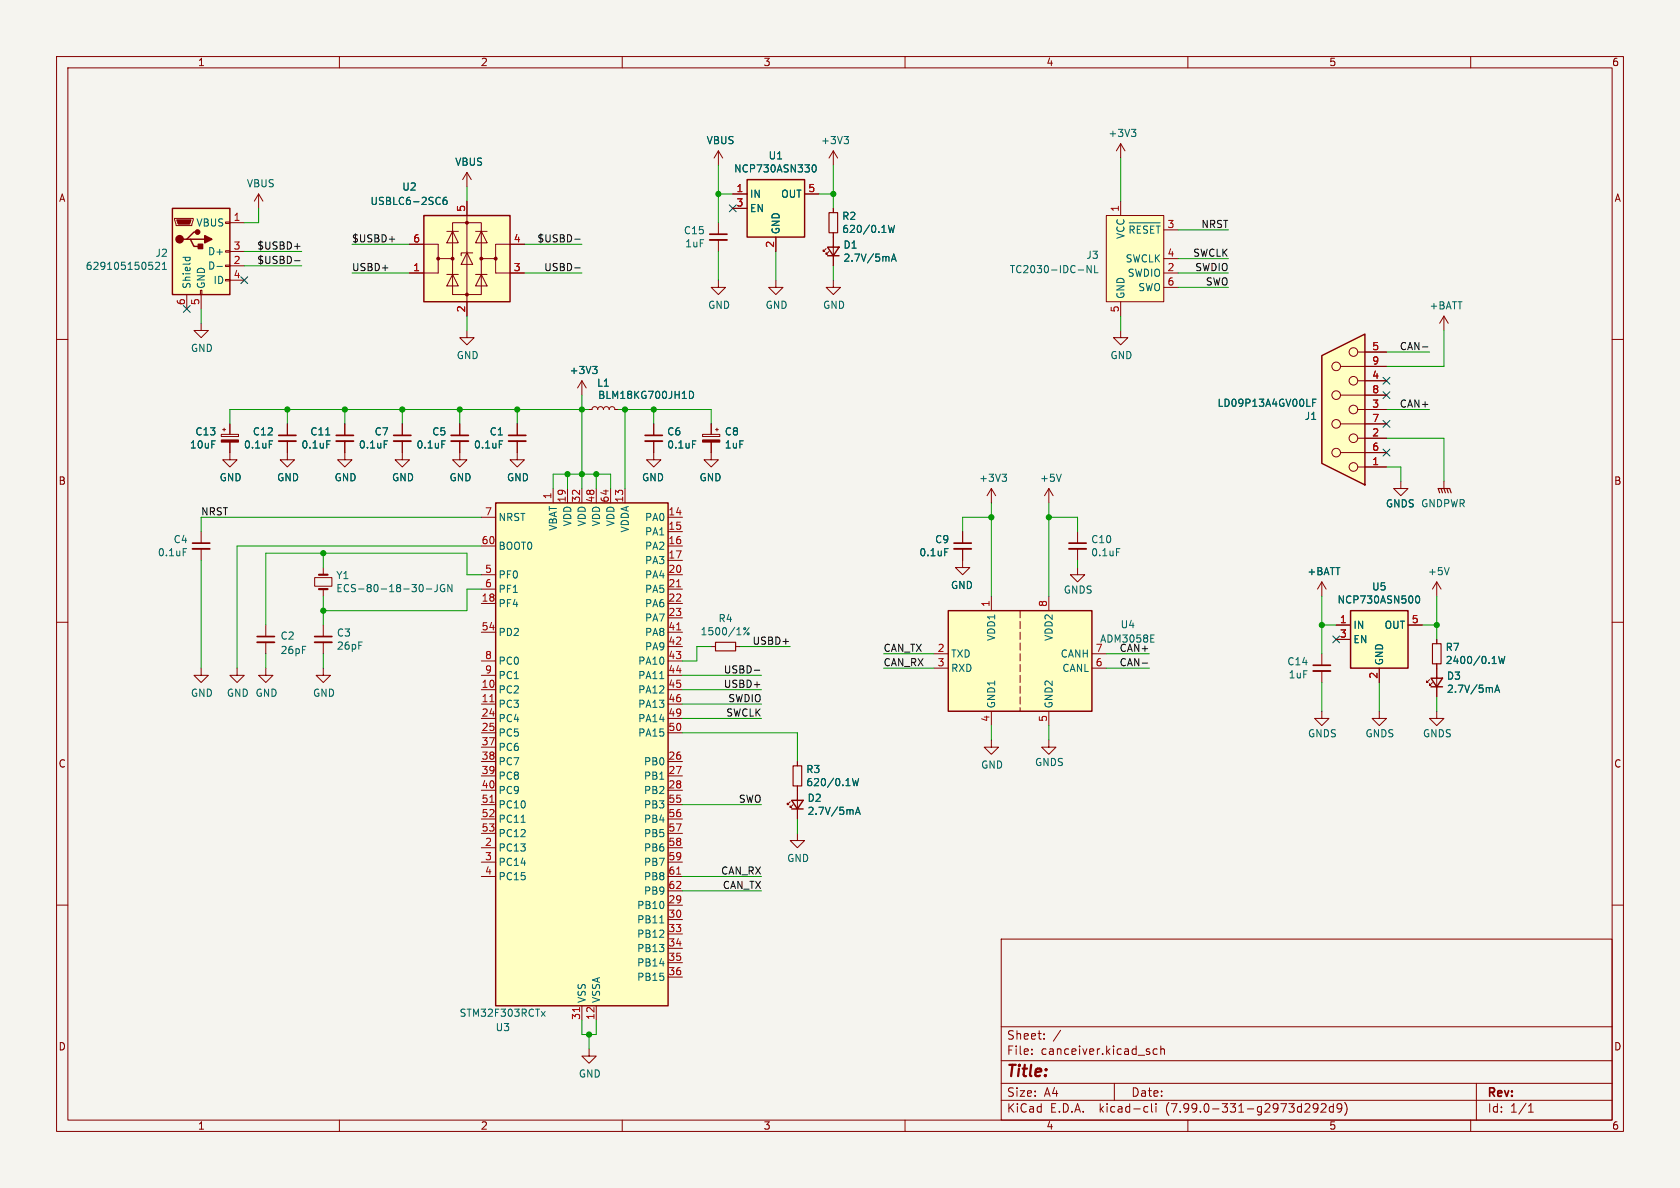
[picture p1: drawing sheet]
<svg xmlns="http://www.w3.org/2000/svg" width="297mm" height="210mm" viewBox="0 0 297 210" stroke-linecap="round" stroke-linejoin="round" font-family="sans-serif">
<path d="M0 0h297v210h-297z" fill="#f5f4ef" stroke="#f5f4ef" stroke-width=".18"/>
<g fill="none" stroke="#840000" stroke-width=".18">
<path d="M10 10h277v190h-277zM12 12h273v186h-273zM60 10v2M110 10v2M160 10v2M210 10v2M260 10v2M10 60h2M255.3 55.9l-.8 1.3M255.3 55.9v2.5M255.3 55.9l.7 1.3M285 60h2"/>
<path d="M255.3 85.1v1.3M10 110h2M233.7 102.9l-.8 1.2M233.7 102.9v2.5M233.7 102.9l.7 1.2M254 113v.8M254 117.3v5.9M285 110h2M252.7 120.1l-.5 .6v-.3v.3h.3M253.2 120.7l-.5 .5v-.3v.3h.3M254 125.7v1.3h1.3l-1.3 1.3-1.3-1.3h1.3M10 160h2"/>
<path d="M285 160h2M177 166h108v32h-108zM60 198v2M110 198v2M160 198v2M177 194.5h108M177 191.5h108M177 187.5h108M177 181.5h108M182.4 186.3v.1M182.4 185.5v.1M184.6 183.6v.1"/>
<path d="M184.6 182.8v.1M197 191.5v3M202.5 195.6l.4 .1M202.9 196.5l-.4 .1M203.6 195.1v1.3l.2 .2M204.4 195.1v.1M204.4 195.6v1M204.6 185.5l-.5-.1-.2 .3v.4l.1 .2h.6M205.2 185.5l.2-.1 .4 .1 .1 .9M205.2 184.9v1.5M210 198v2M233 195.7l-.3 .3h-.3l-.3-.3 .2-.5 .4-.1 .2 .1a.99 .99 0 0 1-.3 1.4h-.3"/>
<path d="M233.6 195.2l.5-.1 .3 .1v.3l-.9 1.1h.9M235.7 195.7l-.4-.1-.3 .3v.4l.1 .2h.6M235.7 195.1v1.5M237.2 195.7l-.3 .3h-.4l-.1-.3 .1-.5 .4-.1 .2 .1a.99 .99 0 0 1-.3 1.4h-.3M237.7 194.9a1.72 1.72 0 0 1 0 2.3M260 198v2M261 191.5v6.5M270.2 196.6h.9M270.2 195.5l.4-.4v1.5"/>
</g>
<path d="M254.5 87.1l-.2-.7h2l.2 .7M254.8 86.4l.2 .7M255.3 86.4l.2 .7M255.8 86.4l.2 .7M253.2 113.8h1.6v3.5h-1.6z" fill="none" stroke="#840000" stroke-width=".2"/>
<path d="M264.9 116l.3 1.3 .3-.9 .2 .9 .3-1.3M264.3 122.4l.4-1.3 .4 1.3M264.4 122h.6" fill="none" stroke="#006464" stroke-width=".18"/>
<path d="M253 119.9h2l-1 1.5zM253 121.4h2" fill="none" stroke="#840000" stroke-width=".25"/>
<path d="M233.7 62.9l7.6-3.8v26.6l-7.6-3.8z" fill="#ffffc2"/>
<g fill="none" stroke="#840000" stroke-width=".18">
<path d="M30.9 38.6h3.3v.3l-.3 1h-2.8zM39.9 39.2h.7v.3h-.7zM40.6 39.4h2.6M45.7 34.3l-.7 1.3M45.7 34.3v2.5M45.7 34.3l.8 1.3M80 39.4h5.1v12.7h-5.1zM82.5 30.5l-.7 1.3M82.5 30.5v2.5M82.5 35.6v20.3M82.5 30.5l.8 1.3M127 26.7v2.5"/>
<path d="M127 39.4v2M127 26.7l-.8 1.2M127 26.7l.8 1.2M129.5 34.3h2.6M129.5 36.8h2.6M142.2 34.3h2.6M147.3 26.7v2.5M147.3 36.8v.8M147.3 26.7l-.7 1.2M147.3 26.7l.8 1.2M195.6 38.1h10.1v15.2h-10.1zM198.1 25.4v2.5"/>
<path d="M198.1 35.6v2.5M198.1 25.4l-.7 1.3M198.1 25.4l.8 1.3M33 52.1v2.5M35.4 51.3h.3v.8h-.3zM35.6 57.2v1.2h1.2l-1.2 1.3-1.3-1.3h1.3M35.6 52.1v2.5M39.9 49.4h.7v.3h-.7zM39.9 46.9h.7v.2h-.7zM39.9 44.3h.7v.3h-.7zM40.6 47h2.6M40.6 44.5h2.6"/>
<path d="M40.6 49.5h2.6M72.4 43.2h5.1v2.5h2.5M77.5 45.7v2.6h-5.1M79 48.5h2M79 40.9h2M80 48.5l1 2h-2zM80 40.9l1 2h-2zM82.5 44.7l1.1 2h-2.1zM82.5 58.4v1.3h1.3l-1.3 1.3-1.2-1.3h1.2M83.6 44.7h-2.1v.5M84.1 48.5h2M84.1 40.9h2"/>
<path d="M85.1 48.5l1 2h-2zM85.1 40.9l1 2h-2zM87.6 45.7v2.6h5.1M92.7 43.2h-5.1v2.5h-2.5M127 49.5v1.3h1.3l-1.3 1.3-1.3-1.3h1.3M127 42.4v2.1M137.2 49.5v1.3h1.2l-1.2 1.3-1.3-1.3h1.3M137.2 41.9v2.6M146 43.9l-.5 .6v-.3v.3h.3M146.6 44.5l-.6 .5v-.3v.3h.3M147.3 49.5v1.3h1.3l-1.3 1.3-1.3-1.3h1.3M147.3 41.1v5.9"/>
<path d="M198.1 58.4v1.3h1.3l-1.3 1.3-1.3-1.3h1.3M198.1 53.3v2.6M205.7 48.3h2.6M205.7 40.6h2.6M205.7 45.7h2.6M205.7 50.8h2.6M39.1 76.8h3.1v.4h-3.1zM39.4 75.9h.5M39.6 75.7v.5M40.6 78.2v3.1h1.3l-1.3 1.3-1.2-1.3h1.2M40.6 74.9v1.9M50.8 78v3.3h1.3l-1.3 1.3-1.3-1.3h1.3"/>
<path d="M50.8 74.9v2.1M61 78v3.3h1.2l-1.2 1.3-1.3-1.3h1.3M61 74.9v2.1M71.1 78v3.3h1.3l-1.3 1.3-1.3-1.3h1.3M71.1 74.9v2.1M81.3 78v3.3h1.2l-1.2 1.3-1.3-1.3h1.3M81.3 74.9v2.1M91.4 78v3.3h1.3l-1.3 1.3-1.2-1.3h1.2M91.4 74.9v2.1M102.9 67.3l-.8 1.3M102.9 67.3v2.6M102.9 67.3l.7 1.3"/>
<path d="M104.1 72.4h.5l.2-.4 .4-.1 .3 .1 .2 .4 .1-.4 .4-.1 .3 .1 .2 .4 .1-.4 .4-.1 .4 .1 .1 .4 .2-.4 .3-.1 .4 .1 .1 .4h.5M115.6 78v3.3h-1.3l1.3 1.3 1.2-1.3h-1.2M115.6 74.9v2.1M124.2 76.8h3.1v.4h-3.1zM125.7 78.2v3.1h-1.2l1.2 1.3 1.3-1.3h-1.3M125.7 74.9v1.9M126.5 75.9h.5M126.7 75.7v.5M237 64.8h8.1M237 69.9h8.1M237 74.9h8.1M240 62.2h5.1"/>
<path d="M240 67.3h5.1M240 72.4h5.1M240 77.5h5.1M35.6 94v2M35.6 97v2.1M85.1 91.4h2.5M85.1 96.5h2.5M97.8 86.4v2.5M100.3 86.4v2.5M102.9 86.4v2.5M105.4 86.4v2.5M107.9 86.4v2.5"/>
<path d="M110.5 86.4v2.5M118.1 91.4h2.5M118.1 94h2.5M118.1 96.5h2.5M118.1 99.1h2.5M170.2 97v3.3h-1.3l1.3 1.3 1.2-1.3h-1.2M170.2 94v2M175.3 86.4l-.8 1.2M175.3 86.4v2.5M175.3 86.4l.7 1.2M185.4 86.4l-.7 1.2M185.4 86.4v2.5"/>
<path d="M185.4 86.4l.8 1.2M190.5 94v2M190.5 97v2.1M237 80h8.1M240 82.6h5.1M247.6 85.1v1.3h-1.2l1.2 1.2 1.3-1.2h-1.3M35.6 118.1v1.3h1.2l-1.2 1.3-1.3-1.3h1.3M41.9 118.1v1.3h1.3l-1.3 1.3-1.3-1.3h1.3M47 118.1v1.3h1.3l-1.3 1.3-1.3-1.3h1.3M47 110.5v2M47 113.5v2.1M55.6 102.1h3.1v1.5h-3.1z"/>
<path d="M57.1 118.1v1.3h1.3l-1.3 1.3-1.2-1.3h1.2M57.1 100.3v1.3M57.1 104.1v1.3M57.1 110.5v2M57.1 113.5v2.1M85.1 106.7h2.5M85.1 101.6h2.5M85.1 104.1h2.5M85.1 111.8h2.5M85.1 116.8h2.5M85.1 119.4h2.5M118.1 114.3h2.5"/>
<path d="M118.1 106.7h2.5M118.1 101.6h2.5M118.1 104.1h2.5M118.1 109.2h2.5M118.1 111.8h2.5M118.1 116.8h2.5M118.1 119.4h2.5M125.7 114.3h.8M130 114.3h.8M165.1 115.6h2.5M165.1 118.1h2.5M175.3 105.4v2.6"/>
<path d="M180.3 108v1.2M180.3 109.9v1.2M180.3 111.8v1.2M180.3 113.7v1.2M180.3 115.6v1.2M180.3 117.5v1.2M180.3 119.4v1.3M185.4 105.4v2.6M190.5 100.3v1.3h1.3l-1.3 1.3-1.3-1.3h1.3M193 115.6h2.6M193 118.1h2.6M233.7 115.6v2"/>
<path d="M233.7 118.6v2.1M236.2 110.5h2.6M236.2 113h2.6M243.8 118.1v2.6M248.9 110.5h2.6M254 102.9l-.8 1.2M254 102.9v2.5M254 113v.8M254 117.3v2.6M254 102.9l.8 1.2M85.1 121.9h2.5M85.1 124.5h2.5"/>
<path d="M85.1 127h2.5M85.1 129.5h2.5M85.1 134.6h2.5M85.1 137.2h2.5M85.1 139.7h2.5M85.1 132.1h2.5M118.1 121.9h2.5M118.1 124.5h2.5M118.1 127h2.5M118.1 129.5h2.5M118.1 134.6h2.5M118.1 137.2h2.5"/>
<path d="M118.1 139.7h2.5M141 134.6v.8M141 138.9v5.9M175.3 130.8v1.3h1.2l-1.2 1.3-1.3-1.3h1.3M175.3 125.7v2.6M180.3 121.3v1.3M180.3 123.2v1.3M180.3 125.1v.6M185.4 130.8v1.3h1.3l-1.3 1.3-1.3-1.3h1.3M185.4 125.7v2.6M233.7 125.7v1.3h1.2l-1.2 1.3-1.3-1.3h1.3M243.8 125.7v1.3h1.3l-1.3 1.3-1.2-1.3h1.2"/>
<path d="M254 121.4v1.8M85.1 149.9h2.5M85.1 152.4h2.5M85.1 154.9h2.5M85.1 142.2h2.5M85.1 144.8h2.5M85.1 147.3h2.5M118.1 149.9h2.5M118.1 152.4h2.5M118.1 154.9h2.5M118.1 142.2h2.5M118.1 144.8h2.5"/>
<path d="M118.1 147.3h2.5M118.1 157.5h2.5M139.7 141.7l-.5 .5v-.2v.2h.2M140.2 142.2l-.5 .5v-.2v.2h.3M141 147.3v1.3h1.2l-1.2 1.3-1.3-1.3h1.3M102.9 177.8v2.5M105.4 177.8v2.5M118.1 160h2.5M118.1 162.6h2.5M118.1 165.1h2.5M118.1 167.6h2.5M118.1 170.2h2.5"/>
<path d="M118.1 172.7h2.5M104.1 185.4v1.3h1.3l-1.3 1.3-1.2-1.3h1.2"/>
<circle cx="236.2" cy="64.8" r=".76"/>
<circle cx="236.2" cy="69.8" r=".76"/>
<circle cx="236.2" cy="74.9" r=".76"/>
<circle cx="239.3" cy="67.3" r=".76"/>
<circle cx="239.3" cy="62.2" r=".76"/>
<circle cx="239.3" cy="72.4" r=".76"/>
<circle cx="239.3" cy="77.5" r=".76"/>
<circle cx="236.2" cy="80" r=".76"/>
<circle cx="239.3" cy="82.5" r=".76"/>
</g>
<g fill="none" stroke="#840000" stroke-width=".25">
<path d="M30.5 36.8h10.1v15.3h-10.1zM74.9 38.1h15.3v15.2h-15.3zM132.1 31.8h10.1v10.1h-10.1zM33 42.3h.7l.6 1.3h1.3M33.7 42.3h2.5M34.9 41h-.6l-1.3 1.3h-.6M146.3 43.7h2l-1 1.5zM146.3 45.2h2M233.7 62.9l7.6-3.8v26.6l-7.6-3.8zM87.6 88.9h30.5v88.9h-30.5zM167.6 108h25.4v17.7h-25.4zM238.8 108h10.1v10.1h-10.1z"/>
<path d="M140 141.5h2l-1 1.5zM140 143h2"/>
</g>
<g fill="none" stroke="#006464" stroke-width=".18">
<path d="M78.9 34.9h-.3a.85 .85 0 0 0 0 1.2l.4-.1v-.4l-.2-.2h-.4l-.1 .2M143.7 29.3l.2-.2a.68 .68 0 0 1 .4 .7 .68 .68 0 0 1-.4 .6l-.2-.1-.1-.4zM149.2 24.1h.8l-.4 .5M149.8 24.6l.2 .3v.3l-.2 .2M157.1 39.8l.3 1.3 .2-.9 .2 .9 .3-1.3M199.6 39.4h5.5M200 22.9h.8l-.4 .4M200.6 23.3l.2 .3v.3l-.2 .2M201.7 40h-.6v1.2M204 40h-.6v1.2M204.4 40h.7M204.7 40v1.2"/>
<path d="M27.5 46.5l.5-.1 .2 .3-.8 .9h.8M28.7 47.6h.7M28.7 46.7l.4-.3v1.2M32.3 45.5h1.3M32.8 45.5v.4M33.5 45.5l.1 .4M38.4 47.1h.9M157.6 46.2l.4-1.3 .4 1.3M157.7 45.8h.6M192.9 46.9v1.3l-.7-1.3v1.3M193.5 46.9v1.3h.6M200.5 40.2l-.2-.2h-.5v1.2"/>
<path d="M202.9 40h-.5l-.3 .2M47.6 77.9h.6M57.8 77.9h.6M67.9 77.9h.6M78.1 77.9h.6M88.3 77.9h.6M104.8 64.8h.7l-.4 .5M105.3 65.3l.2 .2v.3l-.2 .2M121.9 69.2a.64 .64 0 0 1 .7 .6 .64 .64 0 0 1-.7 .6zM122.4 77.9h.6M232.1 71.2h.4M232.7 70.6h-.6v1.2"/>
<path d="M32.4 97h.6M167 97h.6M177.2 83.8h.7l-.4 .5M177.7 84.3l.2 .2v.4l-.2 .2M187.6 83.8l-.4 1.3M197.4 97h.6M75.4 104.1h.9M77.3 103.3v.9a.41 .41 0 0 1-.5 .4M78.6 103.4a.59 .59 0 0 0-.8 .6 .59 .59 0 0 0 .8 .5v-.4h-.2M79.9 103.3v1.3l-.7-1.3v1.3M116.6 120h.8M132.4 111l-.9 1.2"/>
<path d="M203.4 113.5h.6M203.4 112.2h.6M250.4 105.5l.2-.2a.68 .68 0 0 1 .4 .7 .68 .68 0 0 1-.4 .6l-.2-.1-.1-.4zM256.2 100.3l-.4 1.3M264.9 116l.3 1.3 .3-.9 .2 .9 .3-1.3M116.6 137.7h.8M150.7 137.6l.3 1.3 .2-.9 .3 .9 .3-1.3M264.3 122.4l.4-1.3 .4 1.3M264.4 122h.6M92.1 145.4h.8M151.2 144l.5-1.3 .4 1.3M151.4 143.6h.6"/>
<path d="M95.7 178.8l.7 .9M96.4 178.8l-.7 .9M116.6 163.1h.8M116.6 170.3h.8"/>
<circle cx="131.7" cy="111.1" r=".18"/>
<circle cx="132.3" cy="112" r=".18"/>
</g>
<g fill="none" stroke="#840000" stroke-width=".33">
<path d="M125.5 42.4h3M49.3 78h3M59.4 78h3.1M69.6 78h3M79.8 78h3M89.9 78h3.1M114 78h3.1M34 97h3.1M168.7 97h3M189 97h3M45.5 113.5h3M55.6 113.5h3.1"/>
<path d="M232.2 118.6h3"/>
</g>
<g fill="none" stroke="#840000" stroke-width=".3">
<path d="M125.5 41.4h3M49.3 77h3M59.4 77h3.1M69.6 77h3M79.8 77h3M89.9 77h3.1M114 77h3.1M34 96h3.1M168.7 96h3M189 96h3M45.5 112.5h3M55.6 112.5h3.1"/>
<path d="M232.2 117.6h3"/>
</g>
<g fill="#ffffc2" stroke="#ffffc2" stroke-width=".18">
<path d="M238.8 108h10.1v10.1h-10.1z"/>
<path d="M195.6 38.1h10.1v15.2h-10.1z"/>
<path d="M167.6 108h25.4v17.7h-25.4z"/>
<path d="M74.9 38.1h15.3v15.2h-15.3z"/>
<path d="M30.5 36.8h10.1v15.3h-10.1z"/>
<path d="M87.6 88.9h30.5v88.9h-30.5z"/>
<path d="M132.1 31.8h10.1v10.1h-10.1z"/>
</g>
<path d="M56.4 101.6h1.5M56.4 104.1h1.5" fill="none" stroke="#840000" stroke-width=".38"/>
<g fill="#840000" stroke="#840000" stroke-width=".18">
<path d="M39.1 77.8h3.1v.4h-3.1z"/>
<path d="M31.2 38.9h2.6l-.3 .7h-2z"/>
<path d="M124.2 77.8h3.1v.4h-3.1z"/>
<circle cx="77.5" cy="45.7" r=".25"/>
<circle cx="80" cy="45.7" r=".25"/>
<circle cx="82.5" cy="52.1" r=".25"/>
<circle cx="82.5" cy="39.4" r=".25"/>
<circle cx="85.1" cy="45.7" r=".25"/>
<circle cx="87.6" cy="45.7" r=".25"/>
</g>
<g fill="#840000" stroke="#840000" stroke-width=".25">
<path d="M36.2 41.7l1.3 .6-1.3 .6z"/>
<path d="M35.1 43.2h.7v.7h-.7z"/>
<circle cx="31.7" cy="42.3" r=".63"/>
<circle cx="34.9" cy="41" r=".38"/>
</g>
<path d="M146.6 37.6h1.5v3.5h-1.5zM126.5 113.5h3.5v1.6h-3.5zM140.2 135.4h1.5v3.5h-1.5z" fill="none" stroke="#840000" stroke-width=".2"/>
<path d="M119.6 103.7h.7M119.6 111.4h.7M86.6 124.1h.7M86.6 141.8h.7M119.6 154.5h.7M102.5 178.1v.7" fill="none" stroke="#a90000" stroke-width=".18"/>
<path d="M52.1 43.6h.9M52.1 46.1h.9M68.8 42.3h1M101.6 47.4h1M101.6 42.3h1M251.5 61.3h.9M133.3 118.5h1M201.9 117.2h1" fill="none" stroke="#0f0f0f" stroke-width=".18"/>
<g fill="none" stroke="#009600" stroke-width=".18">
<path d="M45.7 36.8v2.6h-2.5M82.5 33v2.6M127 34.3h2.5M127 29.2v10.2M144.8 34.3h2.5M147.3 29.2v7.6M198.1 27.9v7.7M35.6 54.6v2.6M43.2 47h10.1M43.2 44.5h10.1M62.2 48.3h10.2M62.2 43.2h10.2"/>
<path d="M82.5 55.9v2.5M92.7 48.3h10.2M92.7 43.2h10.2M127 44.5v5M137.2 44.5v5M147.3 47v2.5M198.1 55.9v2.5M208.3 48.3h8.9M208.3 40.6h8.9M208.3 50.8h8.9M208.3 45.7h8.9M255.3 58.4v6.4h-10.2"/>
<path d="M50.8 72.4v2.5M61 72.4v2.5M71.1 72.4v2.5M81.3 72.4v2.5M91.4 72.4v2.5M102.9 69.9v16.5M104.1 72.4h-63.5v2.5M109.2 72.4h16.5v2.5M110.5 72.4v14M115.6 72.4v2.5M245.1 72.4h7.6M245.1 77.5h10.2v7.6"/>
<path d="M245.1 62.2h7.6M35.6 99.1v19M57.1 97.8v2.5M85.1 91.4h-49.5v2.6M85.1 96.5h-43.2v21.6M97.8 86.4v-2.6h10.1v2.6M100.3 83.8v2.6M105.4 83.8v2.6M175.3 91.4h-5.1v2.6M175.3 88.9v16.5M185.4 91.4h5.1v2.6M185.4 88.9v16.5"/>
<path d="M190.5 99.1v1.2M245.1 82.6h2.5v2.5M47 115.6v2.5M57.1 105.4v5.1M57.1 115.6v2.5M85.1 101.6h-2.6v-3.8h-35.5v12.7M85.1 104.1h-2.6v3.9h-25.4M120.6 119.4h14M125.7 114.3h-2.5v2.5h-2.6M130.8 114.3h8.9M156.2 115.6h8.9M156.2 118.1h8.9"/>
<path d="M195.6 115.6h7.6M195.6 118.1h7.6M233.7 105.4v10.2M233.7 110.5h2.5M251.5 110.5h2.5M254 105.4v7.6M120.6 124.5h14M120.6 129.5h20.4v5.1M120.6 121.9h14M120.6 127h14M175.3 128.3v2.5M185.4 128.3v2.5"/>
<path d="M233.7 120.7v5M243.8 120.7v5M254 123.2v2.5M120.6 157.5h14M120.6 154.9h14M120.6 142.2h14M141 144.8v2.5M102.9 180.3v2.6h2.5v-2.6M104.1 182.9v2.5"/>
</g>
<g fill="none" stroke="#000084" stroke-width=".18">
<path d="M128.9 36.2l1.2 1.2M130.1 36.2l-1.2 1.2M32.4 54l1.2 1.2M33.6 54l-1.2 1.2M42.6 48.9l1.2 1.2M43.8 48.9l-1.2 1.2M244.5 79.4l1.2 1.2M244.5 74.3l1.2 1.2M244.5 69.2l1.2 1.3M244.5 66.7l1.2 1.2M245.7 79.4l-1.2 1.2M245.7 74.3l-1.2 1.2"/>
<path d="M245.7 69.2l-1.2 1.3M245.7 66.7l-1.2 1.2M235.6 112.4l1.2 1.2M236.8 112.4l-1.2 1.2"/>
</g>
<g fill="#009600" stroke="#009600" stroke-width=".18">
<circle cx="105.4" cy="83.8" r=".46"/>
<circle cx="110.5" cy="72.4" r=".46"/>
<circle cx="127" cy="34.3" r=".46"/>
<circle cx="147.3" cy="34.3" r=".46"/>
<circle cx="115.6" cy="72.4" r=".46"/>
<circle cx="71.1" cy="72.4" r=".46"/>
<circle cx="91.4" cy="72.4" r=".46"/>
<circle cx="81.3" cy="72.4" r=".46"/>
<circle cx="61" cy="72.4" r=".46"/>
<circle cx="102.9" cy="83.8" r=".46"/>
<circle cx="100.3" cy="83.8" r=".46"/>
<circle cx="57.1" cy="108" r=".46"/>
<circle cx="57.1" cy="97.8" r=".46"/>
<circle cx="233.7" cy="110.5" r=".46"/>
<circle cx="254" cy="110.5" r=".46"/>
<circle cx="104.1" cy="182.9" r=".46"/>
<circle cx="50.8" cy="72.4" r=".46"/>
<circle cx="102.9" cy="72.4" r=".46"/>
<circle cx="175.3" cy="91.4" r=".46"/>
<circle cx="185.4" cy="91.4" r=".46"/>
</g>
<text font-size="2.8" fill="#840000" x="178" y="190.8">Title:</text>
<g font-size="2.1" fill="#840000">
<text x="178" y="183.9">Sheet:</text>
<text x="186.2" y="183.9">/</text>
<text x="178" y="186.6">File:</text>
<text x="184" y="186.6">canceiver.kicad_sch</text>
<text x="178" y="196.8">KiCad</text>
<text x="178" y="194">Size:</text>
<text x="184.6" y="194">A4</text>
<text x="185.7" y="196.8">E.D.A.</text>
<text x="194.4" y="196.8">kicad-cli</text>
<text x="200" y="194">Date:</text>
<text x="206.2" y="196.8">(7.99.0-331-g2973d292d9)</text>
<text x="263" y="194.2">Rev:</text>
<text x="263" y="196.8">Id:</text>
<text x="267" y="196.8">1/1</text>
</g>
<g font-size="1.8" fill="#840000">
<text x="35" y="11.8">1</text>
<text x="85" y="11.8">2</text>
<text x="135" y="11.8">3</text>
<text x="185" y="11.8">4</text>
<text x="235" y="11.8">5</text>
<text x="285" y="11.8">6</text>
<text x="10.4" y="35.8">A</text>
<text x="285.4" y="35.8">A</text>
<text x="10.3" y="85.8">B</text>
<text x="285.3" y="85.8">B</text>
<text x="10.3" y="135.8">C</text>
<text x="285.3" y="135.8">C</text>
<text x="10.3" y="185.8">D</text>
<text x="285.3" y="185.8">D</text>
<text x="35" y="199.8">1</text>
<text x="85" y="199.8">2</text>
<text x="135" y="199.8">3</text>
<text x="185" y="199.8">4</text>
<text x="235" y="199.8">5</text>
<text x="285" y="199.8">6</text>
</g>
<g font-size="1.8" fill="#006464">
<text x="80.4" y="29.5">VBUS</text>
<text x="124.9" y="25.6">VBUS</text>
<text x="135.8" y="28.3">U1</text>
<text x="145.1" y="25.6">+3V3</text>
<text x="195.9" y="24.4">+3V3</text>
<text x="43.6" y="33.3">VBUS</text>
<text x="71.1" y="33.8">U2</text>
<text x="129.7" y="30.6">NCP730ASN330</text>
<text x="132.6" y="35.1">IN</text>
<text x="138" y="35.1">OUT</text>
<text x="34.6" y="40.2">VBUS</text>
<text x="65.4" y="36.4">USBLC6-2SC6</text>
<text x="120.8" y="41.6">C15</text>
<text x="132.6" y="37.7">EN</text>
<text x="138" y="41.4" transform="rotate(-90 138 41.4)">GND</text>
<text x="148.8" y="39">R2</text>
<text x="148.8" y="41.3">620/0.1W</text>
<text x="15.1" y="47.9">629105150521</text>
<text x="27.4" y="45.6">J2</text>
<text x="36.7" y="47.8">D-</text>
<text x="36.7" y="45.3">D+</text>
<text x="121.1" y="43.9">1uF</text>
<text x="149.1" y="44.1">D1</text>
<text x="149.1" y="46.4">2.7V/5mA</text>
<text x="192" y="45.9">J3</text>
<text x="198.9" y="46.5">SWCLK</text>
<text x="198.9" y="42.4" transform="rotate(-90 198.9 42.4)">VCC</text>
<text x="199.4" y="42.1">~{RESET}</text>
<text x="33.8" y="51.1" transform="rotate(-90 33.8 51.1)">Shield</text>
<text x="36.4" y="51.1" transform="rotate(-90 36.4 51.1)">GND</text>
<text x="37.6" y="50.4">ID</text>
<text x="178.5" y="48.5">TC2030-IDC-NL</text>
<text x="198.9" y="52.8" transform="rotate(-90 198.9 52.8)">GND</text>
<text x="199.2" y="49.1">SWDIO</text>
<text x="201.1" y="51.6">SWO</text>
<text x="125.1" y="54.7">GND</text>
<text x="135.3" y="54.7">GND</text>
<text x="145.4" y="54.7">GND</text>
<text x="252.7" y="54.9">+BATT</text>
<text x="33.7" y="62.4">GND</text>
<text x="80.7" y="63.6">GND</text>
<text x="196.2" y="63.6">GND</text>
<text x="100.6" y="66.3">+3V3</text>
<text x="105.5" y="68.5">L1</text>
<text x="105.7" y="70.7">BLM18KG700JH1D</text>
<text x="34.5" y="77.1">C13</text>
<text x="44.6" y="77.1">C12</text>
<text x="54.8" y="77.1">C11</text>
<text x="66.2" y="77.1">C7</text>
<text x="76.4" y="77.1">C5</text>
<text x="86.5" y="77.1">C1</text>
<text x="117.9" y="77.1">C6</text>
<text x="128.1" y="77.1">C8</text>
<text x="215.2" y="72.1">LD09P13A4GV00LF</text>
<text x="230.6" y="74.4">J1</text>
<text x="33.5" y="79.4">10uF</text>
<text x="43.1" y="79.4">0.1uF</text>
<text x="53.2" y="79.4">0.1uF</text>
<text x="63.4" y="79.4">0.1uF</text>
<text x="73.6" y="79.4">0.1uF</text>
<text x="83.7" y="79.4">0.1uF</text>
<text x="117.9" y="79.4">0.1uF</text>
<text x="128.1" y="79.4">1uF</text>
<text x="38.8" y="85.2">GND</text>
<text x="48.9" y="85.2">GND</text>
<text x="59.1" y="85.2">GND</text>
<text x="69.2" y="85.2">GND</text>
<text x="79.4" y="85.2">GND</text>
<text x="89.6" y="85.2">GND</text>
<text x="113.4" y="85.2">GND</text>
<text x="123.6" y="85.2">GND</text>
<text x="173" y="85.3">+3V3</text>
<text x="183.8" y="85.3">+5V</text>
<text x="244.9" y="89.9">GNDS GNDPWR</text>
<text x="244.9" y="89.9">GNDS</text>
<text x="88.1" y="92.3">NRST</text>
<text x="98.6" y="93.9" transform="rotate(-90 98.6 93.9)">VBAT</text>
<text x="101.2" y="93.2" transform="rotate(-90 101.2 93.2)">VDD</text>
<text x="103.7" y="93.2" transform="rotate(-90 103.7 93.2)">VDD</text>
<text x="106.2" y="93.2" transform="rotate(-90 106.2 93.2)">VDD</text>
<text x="108.8" y="93.2" transform="rotate(-90 108.8 93.2)">VDD</text>
<text x="111.3" y="94.3" transform="rotate(-90 111.3 94.3)">VDDA</text>
<text x="113.9" y="92.3">PA0</text>
<text x="113.9" y="94.8">PA1</text>
<text x="27.9" y="98.5">0.1uF</text>
<text x="30.6" y="96.2">C4</text>
<text x="88.1" y="97.3">BOOT0</text>
<text x="113.9" y="97.3">PA2</text>
<text x="113.9" y="99.9">PA3</text>
<text x="162.5" y="98.5">0.1uF</text>
<text x="165.3" y="96.2">C9</text>
<text x="192.8" y="96.2">C10</text>
<text x="192.8" y="98.5">0.1uF</text>
<text x="231.1" y="101.8">+BATT</text>
<text x="252.4" y="101.8">+5V</text>
<text x="59.4" y="102.5">Y1</text>
<text x="59.4" y="104.8">ECS-80-18-30-JGN</text>
<text x="88.1" y="107.5">PF4</text>
<text x="88.1" y="102.4">PF0</text>
<text x="88.1" y="105">PF1</text>
<text x="113.9" y="102.4">PA4</text>
<text x="113.9" y="105">PA5</text>
<text x="113.9" y="107.5">PA6</text>
<text x="168.1" y="104.3">GND</text>
<text x="188" y="105.1">GNDS</text>
<text x="236.4" y="106.8">NCP730ASN500</text>
<text x="242.5" y="104.5">U5</text>
<text x="49.5" y="113.2">C2</text>
<text x="59.5" y="112.7">C3</text>
<text x="88.1" y="112.6">PD2</text>
<text x="113.9" y="110">PA7</text>
<text x="113.9" y="112.6">PA8</text>
<text x="123.8" y="112.5">1500/1%</text>
<text x="127" y="110.1">R4</text>
<text x="176.1" y="113.4" transform="rotate(-90 176.1 113.4)">VDD1</text>
<text x="186.2" y="113.4" transform="rotate(-90 186.2 113.4)">VDD2</text>
<text x="194.4" y="113.8">ADM3058E</text>
<text x="198.1" y="111.2">U4</text>
<text x="239.3" y="111.3">IN</text>
<text x="239.3" y="113.9">EN</text>
<text x="244.7" y="111.3">OUT</text>
<text x="49.5" y="115.8">26pF</text>
<text x="59.5" y="115">26pF</text>
<text x="88.1" y="117.7">PC0</text>
<text x="112.7" y="117.7">PA10</text>
<text x="113.9" y="115.1">PA9</text>
<text x="168.1" y="116.4">TXD</text>
<text x="168.1" y="118.9">RXD</text>
<text x="187.4" y="116.4">CANH</text>
<text x="187.7" y="118.9">CANL</text>
<text x="227.5" y="117.8">C14</text>
<text x="244.7" y="117.6" transform="rotate(-90 244.7 117.6)">GND</text>
<text x="255.5" y="115.2">R7</text>
<text x="255.5" y="117.5">2400/0.1W</text>
<text x="33.7" y="123.3">GND</text>
<text x="40" y="123.3">GND GND</text>
<text x="55.3" y="123.3">GND</text>
<text x="88.1" y="122.7">PC2</text>
<text x="88.1" y="125.3">PC3</text>
<text x="88.1" y="120.2">PC1</text>
<text x="112.7" y="120.2">PA11</text>
<text x="112.7" y="122.7">PA12</text>
<text x="112.7" y="125.3">PA13</text>
<text x="176.1" y="125.2" transform="rotate(-90 176.1 125.2)">GND1</text>
<text x="186.2" y="125.2" transform="rotate(-90 186.2 125.2)">GND2</text>
<text x="227.8" y="120.1">1uF</text>
<text x="255.7" y="120.3">D3</text>
<text x="255.7" y="122.6">2.7V/5mA</text>
<text x="88.1" y="127.8">PC4</text>
<text x="88.1" y="130.4">PC5</text>
<text x="112.7" y="127.8">PA14</text>
<text x="112.7" y="130.4">PA15</text>
<text x="231.2" y="130.5">GNDS</text>
<text x="241.3" y="130.5">GNDS</text>
<text x="251.5" y="130.5">GNDS</text>
<text x="88.1" y="132.9">PC6</text>
<text x="88.1" y="135.4">PC7</text>
<text x="88.1" y="138">PC8</text>
<text x="113.7" y="135.4">PB0</text>
<text x="113.7" y="138">PB1</text>
<text x="142.5" y="136.8">R3</text>
<text x="173.4" y="136">GND</text>
<text x="182.9" y="135.6">GNDS</text>
<text x="88.1" y="140.5">PC9</text>
<text x="88.1" y="143.1">PC10</text>
<text x="113.7" y="140.5">PB2</text>
<text x="113.7" y="143.1">PB3</text>
<text x="142.5" y="139.1">620/0.1W</text>
<text x="142.7" y="141.9">D2</text>
<text x="88.1" y="145.6">PC11</text>
<text x="88.1" y="148.1">PC12</text>
<text x="113.7" y="145.6">PB4</text>
<text x="113.7" y="148.1">PB5</text>
<text x="142.7" y="144.2">2.7V/5mA</text>
<text x="88.1" y="150.7">PC13</text>
<text x="88.1" y="153.2">PC14</text>
<text x="88.1" y="155.8">PC15</text>
<text x="113.7" y="150.7">PB6</text>
<text x="113.7" y="153.2">PB7</text>
<text x="113.7" y="155.8">PB8</text>
<text x="139.1" y="152.5">GND</text>
<text x="112.5" y="160.8">PB10</text>
<text x="113.7" y="158.3">PB9</text>
<text x="112.5" y="163.4">PB11</text>
<text x="112.5" y="165.9">PB12</text>
<text x="112.5" y="168.5">PB13</text>
<text x="112.5" y="171">PB14</text>
<text x="112.5" y="173.5">PB15</text>
<text x="81.2" y="179.9">STM32F303RCTx</text>
<text x="103.7" y="177.3" transform="rotate(-90 103.7 177.3)">VSS</text>
<text x="106.2" y="177.3" transform="rotate(-90 106.2 177.3)">VSSA</text>
<text x="87.6" y="182.4">U3</text>
<text x="102.3" y="190.6">GND</text>
</g>
<g font-size="1.8" fill="#a90000">
<text x="130.1" y="34">1</text>
<text x="142.8" y="34">5</text>
<text x="41.2" y="39.1">1</text>
<text x="82.3" y="37.5" transform="rotate(-90 82.3 37.5)">5</text>
<text x="130.1" y="36.6">3</text>
<text x="197.9" y="37.5" transform="rotate(-90 197.9 37.5)">1</text>
<text x="206.3" y="40.4">3</text>
<text x="41.2" y="46.7">2</text>
<text x="41.2" y="44.2">3</text>
<text x="73" y="42.9">6</text>
<text x="90.8" y="42.9">4</text>
<text x="136.9" y="43.8" transform="rotate(-90 136.9 43.8)">2</text>
<text x="206.3" y="45.5">4</text>
<text x="41.2" y="49.3">4</text>
<text x="73" y="48">1</text>
<text x="90.8" y="48">3</text>
<text x="206.3" y="48">2</text>
<text x="206.3" y="50.5">6</text>
<text x="32.8" y="54" transform="rotate(-90 32.8 54)">6</text>
<text x="35.3" y="54" transform="rotate(-90 35.3 54)">5</text>
<text x="82.3" y="55.3" transform="rotate(-90 82.3 55.3)">2</text>
<text x="197.9" y="55.3" transform="rotate(-90 197.9 55.3)">5</text>
<text x="242.5" y="62">5</text>
<text x="242.5" y="64.5">9</text>
<text x="242.5" y="67.1">4</text>
<text x="242.5" y="69.6">8</text>
<text x="242.5" y="77.2">2</text>
<text x="242.5" y="72.1">3</text>
<text x="242.5" y="74.7">7</text>
<text x="242.5" y="82.3">1</text>
<text x="242.5" y="79.8">6</text>
<text x="97.5" y="88.3" transform="rotate(-90 97.5 88.3)">1</text>
<text x="100.1" y="88.9" transform="rotate(-90 100.1 88.9)">19</text>
<text x="102.6" y="88.9" transform="rotate(-90 102.6 88.9)">32</text>
<text x="105.2" y="88.9" transform="rotate(-90 105.2 88.9)">48</text>
<text x="107.7" y="88.9" transform="rotate(-90 107.7 88.9)">64</text>
<text x="110.2" y="88.9" transform="rotate(-90 110.2 88.9)">13</text>
<text x="85.7" y="91.2">7</text>
<text x="118.1" y="91.2">14</text>
<text x="118.1" y="93.7">15</text>
<text x="85.1" y="96.3">60</text>
<text x="85.7" y="101.3">5</text>
<text x="118.1" y="96.3">16</text>
<text x="118.1" y="98.8">17</text>
<text x="118.1" y="101.3">20</text>
<text x="85.1" y="106.4">18</text>
<text x="85.7" y="103.9">6</text>
<text x="118.1" y="103.9">21</text>
<text x="118.1" y="106.4">22</text>
<text x="175" y="107.3" transform="rotate(-90 175 107.3)">1</text>
<text x="185.2" y="107.3" transform="rotate(-90 185.2 107.3)">8</text>
<text x="85.1" y="111.5">54</text>
<text x="118.1" y="109">23</text>
<text x="118.1" y="111.5">41</text>
<text x="236.8" y="110.2">1</text>
<text x="236.8" y="112.8">3</text>
<text x="249.5" y="110.2">5</text>
<text x="85.7" y="116.6">8</text>
<text x="85.7" y="119.1">9</text>
<text x="118.1" y="114">42</text>
<text x="118.1" y="116.6">43</text>
<text x="118.1" y="119.1">44</text>
<text x="165.7" y="115.3">2</text>
<text x="165.7" y="117.9">3</text>
<text x="193.6" y="117.9">6</text>
<text x="193.6" y="115.3">7</text>
<text x="85.1" y="121.7">10</text>
<text x="85.1" y="124.2">11</text>
<text x="118.1" y="121.7">45</text>
<text x="118.1" y="124.2">46</text>
<text x="243.6" y="120" transform="rotate(-90 243.6 120)">2</text>
<text x="85.1" y="126.7">24</text>
<text x="85.1" y="129.3">25</text>
<text x="85.1" y="131.8">37</text>
<text x="118.1" y="126.7">49</text>
<text x="118.1" y="129.3">50</text>
<text x="175" y="127.7" transform="rotate(-90 175 127.7)">4</text>
<text x="185.2" y="127.7" transform="rotate(-90 185.2 127.7)">5</text>
<text x="85.1" y="134.4">38</text>
<text x="85.1" y="136.9">39</text>
<text x="118.1" y="134.4">26</text>
<text x="118.1" y="136.9">27</text>
<text x="85.1" y="139.4">40</text>
<text x="85.1" y="142">51</text>
<text x="118.1" y="139.4">28</text>
<text x="118.1" y="142">55</text>
<text x="85.1" y="144.5">52</text>
<text x="85.1" y="147.1">53</text>
<text x="85.7" y="149.6">2</text>
<text x="118.1" y="144.5">56</text>
<text x="118.1" y="147.1">57</text>
<text x="118.1" y="149.6">58</text>
<text x="85.7" y="152.1">3</text>
<text x="85.7" y="154.7">4</text>
<text x="118.1" y="152.1">59</text>
<text x="118.1" y="154.7">61</text>
<text x="118.1" y="159.8">29</text>
<text x="118.1" y="157.2">62</text>
<text x="118.1" y="162.3">30</text>
<text x="118.1" y="164.8">33</text>
<text x="118.1" y="167.4">34</text>
<text x="118.1" y="169.9">35</text>
<text x="118.1" y="172.5">36</text>
<text x="102.6" y="180.3" transform="rotate(-90 102.6 180.3)">31</text>
<text x="105.2" y="180.3" transform="rotate(-90 105.2 180.3)">12</text>
</g>
<g font-size="1.8" fill="#0f0f0f">
<text x="212.3" y="40.4">NRST</text>
<text x="45.4" y="44.2">$USBD+</text>
<text x="45.4" y="46.7">$USBD-</text>
<text x="62.2" y="48">USBD+</text>
<text x="62.2" y="42.9">$USBD+</text>
<text x="94.9" y="42.9">$USBD-</text>
<text x="96.1" y="48">USBD-</text>
<text x="210.8" y="45.5">SWCLK</text>
<text x="211.2" y="48">SWDIO</text>
<text x="213.1" y="50.5">SWO</text>
<text x="247.3" y="62">CAN-</text>
<text x="247.3" y="72.1">CAN+</text>
<text x="35.6" y="91.2">NRST</text>
<text x="127.8" y="119.1">USBD-</text>
<text x="132.9" y="114">USBD+</text>
<text x="156.2" y="115.3">CAN_TX</text>
<text x="156.2" y="117.8">CAN_RX</text>
<text x="197.8" y="117.8">CAN-</text>
<text x="197.8" y="115.3">CAN+</text>
<text x="127.8" y="121.7">USBD+</text>
<text x="128.6" y="124.2">SWDIO</text>
<text x="128.3" y="126.7">SWCLK</text>
<text x="130.5" y="142">SWO</text>
<text x="127.4" y="154.7">CAN_RX</text>
<text x="127.7" y="157.2">CAN_TX</text>
</g>
</svg>
